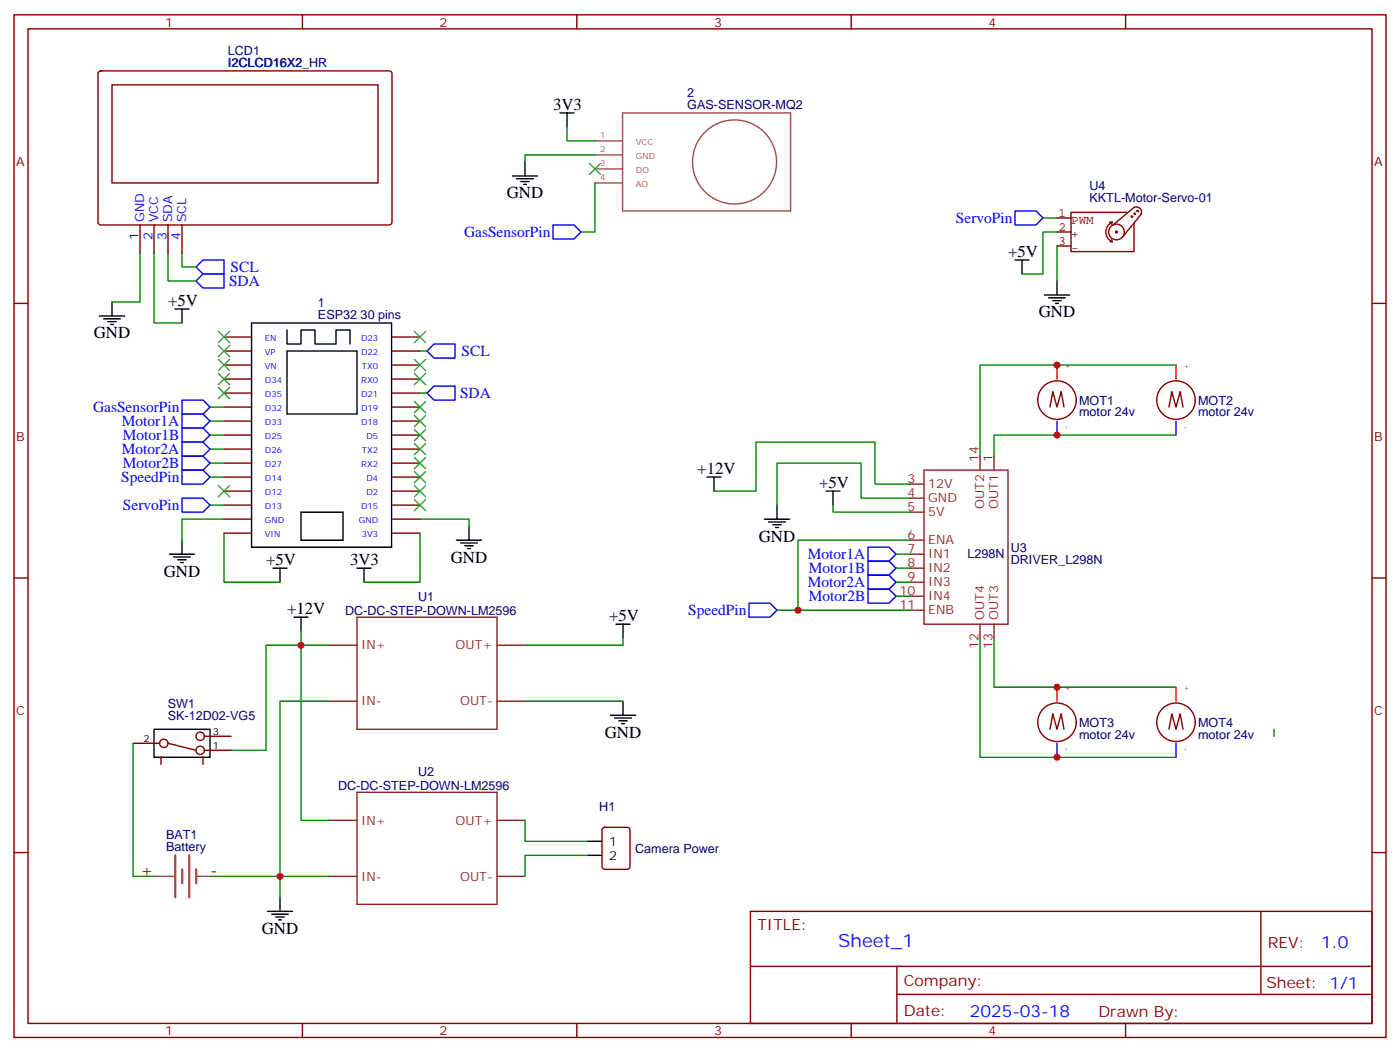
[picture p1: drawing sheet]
<svg xmlns="http://www.w3.org/2000/svg" width="353mm" height="265mm" viewBox="0 0 353 265" stroke-linecap="round" stroke-linejoin="round" font-family="sans-serif">
<g fill="none" stroke="#870000" stroke-width=".35">
<path d="M3.5 3.7h345.7v257.6h-345.7zM7.1 7.3h338.6v250.4h-338.6zM24.9 18.1l.5-.2h72.7a.71 .71 0 0 1 .7 .7v37.4l-.5 .6-72.9 .1-.5-.3-.2-.4v-37.4zM76.2 3.7v3.6M145.3 3.7v3.6M214.5 3.7v3.6M283.6 3.7v3.6M28.2 21.4h67v24.7h-67zM35.3 56.7v7M38.8 56.7v7M42.3 56.7v7M45.9 56.7v7"/>
<path d="M3.5 76.4h3.6M345.7 76.4h3.5M56.4 84.9h7M56.4 88.4h7M56.4 91.9h7M56.4 95.5h7M56.4 99h7M98.9 84.9h6.9M98.9 88.4h6.9M98.9 91.9h6.9M98.9 95.5h6.9M98.9 99h6.9"/>
<path d="M56.4 102.5h7M56.4 106h7M56.4 109.6h7M56.4 113.1h7M56.4 116.6h7M98.9 102.5h6.9M98.9 106h6.9M98.9 109.6h6.9M98.9 113.1h6.9M98.9 116.6h6.9M264.6 102.5l.7-3.9 1 3.9 1.1-3.9 .7 3.9M294.6 102.5l.7-3.9 1 3.9 1.1-3.9 .7 3.9"/>
<path d="M56.4 120.2h7M56.4 123.7h7M56.4 127.2h7M56.4 130.7h7M56.4 134.3h7M98.9 120.2h6.9M98.9 123.7h6.9M98.9 127.2h6.9M98.9 130.7h6.9M98.9 134.3h6.9M3.5 145.6h3.6M345.7 145.6h3.5"/>
<path d="M33.5 187.2h6.7M40.6 190.7v1.8M42.3 187.2l7.1 1.7M51.2 190.7v1.8M51.5 185.4h6.7M51.5 188.9h6.7M264.6 183.7l.7-3.9 1 3.9 1.1-3.9 .7 3.9M294.6 183.7l.7-3.9 1 3.9 1.1-3.9 .7 3.9M3.5 214.7h3.6M151.9 208.6l.5-.2h5.6a.71 .71 0 0 1 .7 .7v9.4l-.7 .4h-5.6l-.5-.2-.2-.5v-9.1zM345.7 214.7h3.5M189.1 229.5h156.6v28.2h-156.6z"/>
<path d="M317.7 229.5v20.9M76.2 257.7v3.6M145.3 257.7v3.6M189.1 243.4h156.5M214.5 257.7v3.6M226 250.4h119.6M226 243.4v14.1M283.6 257.7v3.6"/>
<circle cx="266.3" cy="100.8" r="4.9"/>
<circle cx="296.3" cy="100.8" r="4.9"/>
<circle cx="41.3" cy="187.2" r="1.06"/>
<circle cx="50.4" cy="185.4" r="1.06"/>
<circle cx="50.4" cy="188.9" r="1.06"/>
<circle cx="266.3" cy="181.9" r="4.9"/>
<circle cx="296.3" cy="181.9" r="4.9"/>
</g>
<g fill="none" stroke="#000" stroke-width=".35">
<path d="M141.1 28.4h3.5M142.9 28.4v3.6M129.1 44.3h6.4M130.2 45h4.2M131.2 45.7h2.1M131.9 46.4h.7M132.3 40.8v3.5M25 79.6h6.4M28.2 76.1v3.5M44.1 77.8h3.5M45.9 77.8v3.6M255.8 65.5h3.5"/>
<path d="M257.5 65.5v3.5M263.2 74.3h6.3M264.2 75h4.3M265.3 75.7h2.1M266 76.4h.7M266.3 70.8v3.5M26.1 80.3h4.2M27.2 81h2.1M27.9 81.7h.7M63.4 81.4h35.3v56.4h-35.3zM72.3 88.4h17.7v15.9h-17.7zM72.3 83.1v3.5h3.5v-3.5h3.6v3.5h5.3v-3.5h3.5v3.5"/>
<path d="M42.7 139.6h6.3M45.9 136v3.6M75.8 129h10.6v7h-10.6zM115 136h6.4M116.1 136.7h4.2M117.1 137.4h2.1M117.8 138.1h.7M118.2 132.5v3.5M178.2 120.2h3.5M179.9 120.2v3.5M192.6 130.7h6.4M193.7 131.4h4.2"/>
<path d="M194.7 132.2h2.1M195.4 132.9h.7M195.8 127.2v3.5M208.1 123.7h3.6M209.9 123.7v3.5M43.7 140.3h4.3M44.8 141h2.1M45.5 141.7h.7M68.8 143.1h3.5M70.6 143.1v3.5M74.1 155.4h3.5M75.8 155.4v3.6"/>
<path d="M90 143.1h3.5M91.7 143.1v3.5M155.2 157.2h3.5M157 157.2v3.5M157 176.6v3.5M38.8 183.7h14.1v7h-14.1zM153.8 180.1h6.4M154.9 180.8h4.2M155.9 181.5h2.1M156.6 182.2h.7M148.2 211.9h3.5M148.2 215.4h3.5"/>
<path d="M67.4 229.5h6.3M68.4 230.2h4.3M69.5 230.9h2.1M70.2 231.6h.7M70.6 226v3.5"/>
</g>
<g fill="none" stroke="#8c2424" stroke-width=".35">
<path d="M232.8 118.4h21.2v38.8h-21.2zM246.9 114.9v3.5M250.5 114.9v3.5M229.3 121.9h3.5M229.3 139.6h3.5M229.3 136h3.5M229.3 125.4h3.5M229.3 129h3.5M90 155.4h35.2v28.3h-35.2zM229.3 143.1h3.5M229.3 146.6h3.5M229.3 153.7h3.5"/>
<path d="M229.3 150.1h3.5M246.9 157.2v3.5M250.5 157.2v3.5M82.9 162.5h7.1M82.9 176.6h7.1M125.2 162.5h7.1M125.2 176.6h7.1M90 199.5h35.2v28.3h-35.2zM82.9 206.6h7.1M125.2 206.6h7.1M82.9 220.7h7.1M125.2 220.7h7.1"/>
</g>
<g fill="none" stroke="#00f" stroke-width=".35">
<path d="M139.3 56.7h5.3l1.8 1.7-1.8 1.8h-5.3zM255.8 53.1h5.3l1.7 1.8-1.7 1.8h-5.3zM51.2 65.5h5.2v3.5h-5.2l-1.8-1.8zM51.2 69h5.2v3.5h-5.2l-1.8-1.7zM109.4 86.6h5.3v3.6h-5.3l-1.8-1.8zM109.4 97.2h5.3v3.6h-5.3l-1.8-1.8zM45.9 118.4h5.3l1.7 1.8-1.7 1.7h-5.3zM45.9 114.9h5.3l1.7 1.7-1.7 1.8h-5.3zM45.9 111.3h5.3l1.7 1.8-1.7 1.8h-5.3zM45.9 107.8h5.3l1.7 1.8-1.7 1.7h-5.3zM45.9 104.3h5.3l1.7 1.7-1.7 1.8h-5.3zM45.9 100.8h5.3l1.7 1.7-1.7 1.8h-5.3z"/>
<path d="M266.3 106v3.6M296.3 106v3.6M45.9 125.4h5.3l1.7 1.8-1.7 1.8h-5.3zM218.7 137.8h5.3l1.8 1.8-1.8 1.7h-5.3zM188.7 151.9h5.3l1.8 1.8-1.8 1.7h-5.3zM218.7 141.3h5.3l1.8 1.8-1.8 1.8h-5.3zM218.7 144.9h5.3l1.8 1.7-1.8 1.8h-5.3zM218.7 148.4h5.3l1.8 1.7-1.8 1.8h-5.3zM266.3 187.2v3.5M296.3 187.2v3.5"/>
</g>
<path d="M266.3 91.9v3.6M296.3 91.9v3.6M266.3 173.1v3.5M296.3 173.1v3.5" fill="none" stroke="#f00" stroke-width=".35"/>
<path d="M149.9 35.5h7M149.9 39h7M156.9 28.4h42.3v24.7h-42.3zM149.9 42.5h7M149.9 46.1h7M195.7 40.8a10.6 10.6 0 0 0-15.5-9.4 10.6 10.6 0 0 0-1.1 18.1 10.6 10.6 0 0 0 16.5-7.4l.1-1.3M38.8 220.7h3.5M42.4 220.7h1.4M49.4 220.7h3.5" fill="none" stroke="#a64a4a" stroke-width=".35"/>
<g fill="none" stroke="#008700" stroke-width=".35">
<path d="M142.9 32v3.5h7M149.9 39h-17.6v1.8M149.9 46.1v12.3h-3.5M262.8 54.9h3.5M266.3 58.4h-3.5v10.6h-5.3M35.3 63.7v12.4h-7.1M38.8 63.7v17.7h7.1M42.3 63.7v7.1h7.1M45.9 63.7v3.5h3.5M266.3 61.9v8.9M105.8 88.4h1.8M105.8 99h1.8"/>
<path d="M296.3 91.9h-49.4v23M52.9 106h3.5M52.9 109.6h3.5M52.9 113.1h3.5M52.9 116.6h3.5M52.9 102.5h3.5M296.3 109.6h-45.8v5.3M52.9 120.2h3.5M52.9 127.2h3.5M56.4 134.3v12.3h14.2M56.4 130.7h-10.5v5.3M105.8 130.7h12.4v1.8"/>
<path d="M105.8 134.3v12.3h-14.1M209.9 127.2v1.8h19.4M225.8 139.6h3.5M229.3 125.4h-12.3v-8.8h-21.2v10.6M229.3 121.9h-8.8v-10.6h-30v12.4h-10.6M229.3 136h-28.2v17.7M75.8 159v3.5h-8.8v26.4h-8.8M195.8 153.7h33.5M225.8 143.1h3.5M225.8 146.6h3.5M225.8 150.1h3.5M82.9 176.6h-12.3v44.1h12.3"/>
<path d="M82.9 162.5h-7.1v44.1h7.1M132.3 176.6h24.7M157 160.7v1.8h-24.7M246.9 160.7v30h49.4M250.5 160.7v12.4h45.8M33.5 187.2v33.5h5.3M321 183.7v1.7M132.3 206.6v5.3h15.9M148.2 215.4h-15.9v5.3M52.9 220.7h17.7v5.3"/>
</g>
<g fill="none" stroke="#850000" stroke-width=".35">
<path d="M266.3 54.9h3.6M266.3 58.4h3.6M279.6 56h.7M280.3 56l-.2 .5M280.3 56a2.68 2.68 0 0 0-1.6 2.4 2.68 2.68 0 0 0 1.6 2.5M280.5 56.7l5.3-4.4a1.31 1.31 0 0 1 1.5 .2 1.31 1.31 0 0 1 .2 1.5l-4.7 5.8M281.6 58.4l-.3-.2-.2 .2 .2 .3 .2-.1M283.3 58.4a1.98 1.98 0 0 0-2.9-1.7 1.98 1.98 0 0 0-.1 3.4 1.98 1.98 0 0 0 3-1.5M284 53.5h-14.1v9.9h15.9v-7.1M285.4 54.5l-.2-.1-.2 .1 .4 .2M286.1 53.8l-.2-.1-.1 .1 .3 .2M286.8 53.1l-.2-.1-.1 .1 .3 .1"/>
<path d="M266.3 61.9h3.6M279.8 60.9h.5M280.1 60.4l.2 .5"/>
</g>
<path d="M44.2 215.4v10.6M45.9 218.9v3.6M47.7 215.4v10.6M49.4 218.9v3.6" fill="none" stroke="#a64a4a" stroke-width=".56"/>
<g fill="none" stroke="#3c3" stroke-width=".35">
<path d="M148.5 41.1l2.8 2.9M151.3 41.1l-2.8 2.9M55 83.5l2.9 2.8M55 87l2.9 2.8M55 90.5l2.9 2.8M55 94.1l2.9 2.8M55 97.6l2.9 2.8M57.9 83.5l-2.9 2.8M57.9 87l-2.9 2.8M57.9 90.5l-2.9 2.8M57.9 94.1l-2.9 2.8M57.9 97.6l-2.9 2.8"/>
<path d="M104.4 94.1l2.8 2.8M104.4 90.5l2.8 2.8M104.4 83.5l2.8 2.8M107.2 94.1l-2.8 2.8M107.2 90.5l-2.8 2.8M107.2 83.5l-2.8 2.8M104.4 118.7l2.8 2.9M104.4 115.2l2.8 2.8M104.4 111.7l2.8 2.8M104.4 108.2l2.8 2.8M104.4 104.6l2.8 2.9M104.4 101.1l2.8 2.8"/>
<path d="M107.2 118.7l-2.8 2.9M107.2 115.2l-2.8 2.8M107.2 111.7l-2.8 2.8M107.2 108.2l-2.8 2.8M107.2 104.6l-2.8 2.9M107.2 101.1l-2.8 2.8M55 122.3l2.9 2.8M57.9 122.3l-2.9 2.8M104.4 125.8l2.8 2.8M104.4 122.3l2.8 2.8M107.2 125.8l-2.8 2.8M107.2 122.3l-2.8 2.8"/>
</g>
<g fill="#c00">
<circle cx="266.3" cy="109.6" r=".88"/>
<circle cx="266.3" cy="91.9" r=".88"/>
<circle cx="266.3" cy="173.1" r=".88"/>
<circle cx="266.3" cy="190.7" r=".88"/>
<circle cx="201.1" cy="153.7" r=".88"/>
<circle cx="70.6" cy="220.7" r=".88"/>
<circle cx="75.8" cy="162.5" r=".88"/>
</g>
<text font-size="4.6" fill="#00f" x="211.2" y="238.5">Sheet_1</text>
<g font-size="4.2">
<text x="139.3" y="27.7">3V3</text>
<text x="127.7" y="50">GND</text>
<text x="254" y="64.8">+5V</text>
<text x="42.3" y="77.1">+5V</text>
<text x="261.8" y="79.9">GND</text>
<text x="23.6" y="85.2">GND</text>
<text x="175.7" y="119.5">+12V</text>
<text x="206.4" y="123">+5V</text>
<text x="191.2" y="136.4">GND</text>
<text x="67" y="142.4">+5V</text>
<text x="88.2" y="142.4">3V3</text>
<text x="113.6" y="141.7">GND</text>
<text x="41.3" y="145.2">GND</text>
<text x="72.3" y="154.7">+12V</text>
<text x="153.5" y="156.5">+5V</text>
<text x="152.4" y="185.8">GND</text>
<text x="66" y="235.2">GND</text>
</g>
<g font-size="4.2" fill="#603">
<text x="35.3" y="220.7">+</text>
<text x="52.9" y="220.7">-</text>
</g>
<g font-size="4.2" fill="#00f">
<text x="332.9" y="238.8">1.0</text>
<text x="244.3" y="256.1">2025-03-18</text>
</g>
<g font-size="3.9" fill="#00f">
<text x="116.9" y="59.7">GasSensorPin</text>
<text x="240.9" y="56.1">ServoPin</text>
<text x="58.1" y="68.5">SCL</text>
<text x="57.7" y="72">SDA</text>
<text x="116.3" y="89.6">SCL</text>
<text x="115.9" y="100.2">SDA</text>
<text x="23.5" y="103.8">GasSensorPin</text>
<text x="30.7" y="107.3">Motor1A</text>
<text x="31" y="110.8">Motor1B</text>
<text x="30.7" y="114.4">Motor2A</text>
<text x="31" y="117.9">Motor2B</text>
<text x="30.6" y="121.4">SpeedPin</text>
<text x="31" y="128.4">ServoPin</text>
<text x="203.6" y="140.8">Motor1A</text>
<text x="203.6" y="147.9">Motor2A</text>
<text x="203.8" y="144.3">Motor1B</text>
<text x="173.4" y="154.9">SpeedPin</text>
<text x="203.8" y="151.4">Motor2B</text>
</g>
<g font-size="3.9" fill="#800">
<text x="190.9" y="234.1">TITLE:</text>
<text x="319.5" y="238.8">REV:</text>
<text x="227.8" y="248.3">Company:</text>
<text x="319.1" y="248.9">Sheet: 1/1</text>
<text x="227.8" y="256">Date:</text>
<text x="276.8" y="256.1">Drawn By:</text>
</g>
<g font-size="3.2" fill="#800">
<text x="41.6" y="6.7">1</text>
<text x="110.8" y="6.7">2</text>
<text x="179.9" y="6.7">3</text>
<text x="249.1" y="6.7">4</text>
<text x="4.1" y="41.8">A</text>
<text x="346.3" y="41.8">A</text>
<text x="4.1" y="111">B</text>
<text x="346.3" y="111">B</text>
<text x="4.1" y="180.1">C</text>
<text x="346.3" y="180.1">C</text>
<text x="41.6" y="260.7">1</text>
<text x="110.8" y="260.7">2</text>
<text x="179.9" y="260.7">3</text>
<text x="249.1" y="260.7">4</text>
</g>
<g font-size="3.2" fill="#000080">
<text x="57.4" y="16.8">I2CLCD16X2_HR</text>
<text x="57.4" y="13.8">LCD1</text>
<text x="57.5" y="16.8">I2CLCD16X2</text>
<text x="173.2" y="27.4">GAS-SENSOR-MQ2</text>
<text x="173.2" y="24.4">2</text>
<text x="274.5" y="47.7">U4</text>
<text x="274.5" y="51">KKTL-Motor-Servo-01</text>
<text x="80.1" y="77.3">1</text>
<text x="80.1" y="80.3">ESP32 30 pins</text>
<text x="271.9" y="101.9">MOT1</text>
<text x="301.9" y="101.9">MOT2</text>
<text x="271.9" y="104.9">motor 24v</text>
<text x="301.9" y="104.9">motor 24v</text>
<text x="243.8" y="140.6">L298N</text>
<text x="254.7" y="142.1">DRIVER_L298N</text>
<text x="254.7" y="139.1">U3</text>
<text x="87" y="154.8">DC-DC-STEP-DOWN-LM2596</text>
<text x="105.4" y="151.4">U1</text>
<text x="42.3" y="178.2">SW1</text>
<text x="42.3" y="181.4">SK-12D02-VG5</text>
<text x="271.9" y="183">MOT3</text>
<text x="301.9" y="183">MOT4</text>
<text x="271.9" y="186">motor 24v</text>
<text x="301.9" y="186">motor 24v</text>
<text x="105.4" y="195.5">U2</text>
<text x="85.2" y="198.9">DC-DC-STEP-DOWN-LM2596</text>
<text x="151" y="204.1">H1</text>
<text x="41.9" y="214.3">Battery</text>
<text x="41.9" y="211.2">BAT1</text>
<text x="160.1" y="214.8">Camera Power</text>
</g>
<g font-size="3.2" fill="#00f">
<text x="36.3" y="56" transform="rotate(-90 36.3 56)">GND</text>
<text x="39.9" y="56" transform="rotate(-90 39.9 56)">VCC</text>
<text x="43.4" y="56" transform="rotate(-90 43.4 56)">SDA</text>
<text x="46.9" y="56" transform="rotate(-90 46.9 56)">SCL</text>
<text x="34.9" y="60.4" transform="rotate(-90 34.9 60.4)">1</text>
<text x="38.5" y="60.4" transform="rotate(-90 38.5 60.4)">2</text>
<text x="42" y="60.4" transform="rotate(-90 42 60.4)">3</text>
<text x="45.5" y="60.4" transform="rotate(-90 45.5 60.4)">4</text>
</g>
<g font-size="3.2" fill="#840000">
<text x="266.7" y="54.5">1</text>
<text x="266.7" y="58.1">2</text>
<text x="269.9" y="56.4">PWM</text>
<text x="269.9" y="59.9">+</text>
<text x="266.7" y="61.6">3</text>
<text x="269.9" y="63.4">-</text>
</g>
<g font-size="3.2" fill="#8d2323">
<text x="246.6" y="116.3" transform="rotate(-90 246.6 116.3)">14</text>
<text x="250.1" y="116.3" transform="rotate(-90 250.1 116.3)">1</text>
<text x="228.7" y="121.6">3</text>
<text x="228.7" y="125.1">4</text>
<text x="233.9" y="123">12V</text>
<text x="228.7" y="128.6">5</text>
<text x="233.9" y="126.5">GND</text>
<text x="233.9" y="130">5V</text>
<text x="248" y="128.2" transform="rotate(-90 248 128.2)">OUT2</text>
<text x="251.5" y="128.2" transform="rotate(-90 251.5 128.2)">OUT1</text>
<text x="228.7" y="135.7">6</text>
<text x="233.9" y="137.1">ENA</text>
<text x="228.7" y="139.2">7</text>
<text x="228.7" y="142.7">8</text>
<text x="233.9" y="140.6">IN1</text>
<text x="226.7" y="149.8">10</text>
<text x="228.7" y="146.3">9</text>
<text x="233.9" y="144.1">IN2</text>
<text x="233.9" y="147.7">IN3</text>
<text x="226.7" y="153.3">11</text>
<text x="233.9" y="154.7">ENB</text>
<text x="233.9" y="151.2">IN4</text>
<text x="248" y="156.1" transform="rotate(-90 248 156.1)">OUT4</text>
<text x="251.5" y="156.1" transform="rotate(-90 251.5 156.1)">OUT3</text>
<text x="91" y="163.5">IN+</text>
<text x="114.8" y="163.5">OUT+</text>
<text x="246.6" y="163.3" transform="rotate(-90 246.6 163.3)">12</text>
<text x="250.1" y="163.3" transform="rotate(-90 250.1 163.3)">13</text>
<text x="91" y="177.7">IN-</text>
<text x="116" y="177.7">OUT-</text>
<text x="91" y="207.6">IN+</text>
<text x="114.8" y="207.6">OUT+</text>
<text x="91" y="221.8">IN-</text>
<text x="116" y="221.8">OUT-</text>
</g>
<g font-size="3.2">
<text x="153.5" y="212.9">1</text>
<text x="153.5" y="216.5">2</text>
</g>
<g font-size="2.5">
<text x="53.6" y="185.1">3</text>
<text x="36.2" y="186.8">2</text>
<text x="53.6" y="188.6">1</text>
</g>
<g font-size="2.1" fill="#a54b4b">
<text x="151.3" y="34.8">1</text>
<text x="151.3" y="38.3">2</text>
<text x="151.3" y="41.9">3</text>
<text x="160.2" y="36.5">VCC</text>
<text x="160.2" y="40.1">GND</text>
<text x="151.3" y="45.4">4</text>
<text x="160.2" y="43.6">DO</text>
<text x="160.2" y="47.1">AO</text>
</g>
<g font-size="2.1" fill="#00f">
<text x="66.7" y="85.9">EN</text>
<text x="66.7" y="89.4">VP</text>
<text x="91" y="85.9">D23</text>
<text x="91" y="89.4">D22</text>
<text x="66.7" y="93">VN</text>
<text x="91.2" y="93">TX0</text>
<text x="66.7" y="96.5">D34</text>
<text x="66.7" y="100">D35</text>
<text x="91" y="100">D21</text>
<text x="91" y="96.5">RX0</text>
<text x="66.7" y="103.6">D32</text>
<text x="66.7" y="107.1">D33</text>
<text x="91" y="103.6">D19</text>
<text x="91" y="107.1">D18</text>
<text x="66.7" y="110.6">D25</text>
<text x="92.3" y="110.6">D5</text>
<text x="66.7" y="114.1">D26</text>
<text x="66.7" y="117.7">D27</text>
<text x="91" y="117.7">RX2</text>
<text x="91.2" y="114.1">TX2</text>
<text x="66.7" y="121.2">D14</text>
<text x="66.7" y="124.7">D12</text>
<text x="92.3" y="121.2">D4</text>
<text x="92.3" y="124.7">D2</text>
<text x="66.7" y="128.3">D13</text>
<text x="66.7" y="131.8">GND</text>
<text x="90.5" y="131.8">GND</text>
<text x="91" y="128.3">D15</text>
<text x="66.7" y="135.3">VIN</text>
<text x="91.2" y="135.3">3V3</text>
</g>
<g font-size="1.8" fill="#f00">
<text x="269.5" y="92.9" transform="rotate(-90 269.5 92.9)">+</text>
<text x="299.5" y="92.9" transform="rotate(-90 299.5 92.9)">+</text>
<text x="269.5" y="174.1" transform="rotate(-90 269.5 174.1)">+</text>
<text x="299.5" y="174.1" transform="rotate(-90 299.5 174.1)">+</text>
</g>
<g font-size="1.8" fill="#00f">
<text x="269.2" y="107.9" transform="rotate(-90 269.2 107.9)">-</text>
<text x="299.2" y="107.9" transform="rotate(-90 299.2 107.9)">-</text>
<text x="269.2" y="189.1" transform="rotate(-90 269.2 189.1)">-</text>
<text x="299.2" y="189.1" transform="rotate(-90 299.2 189.1)">-</text>
</g>
</svg>
